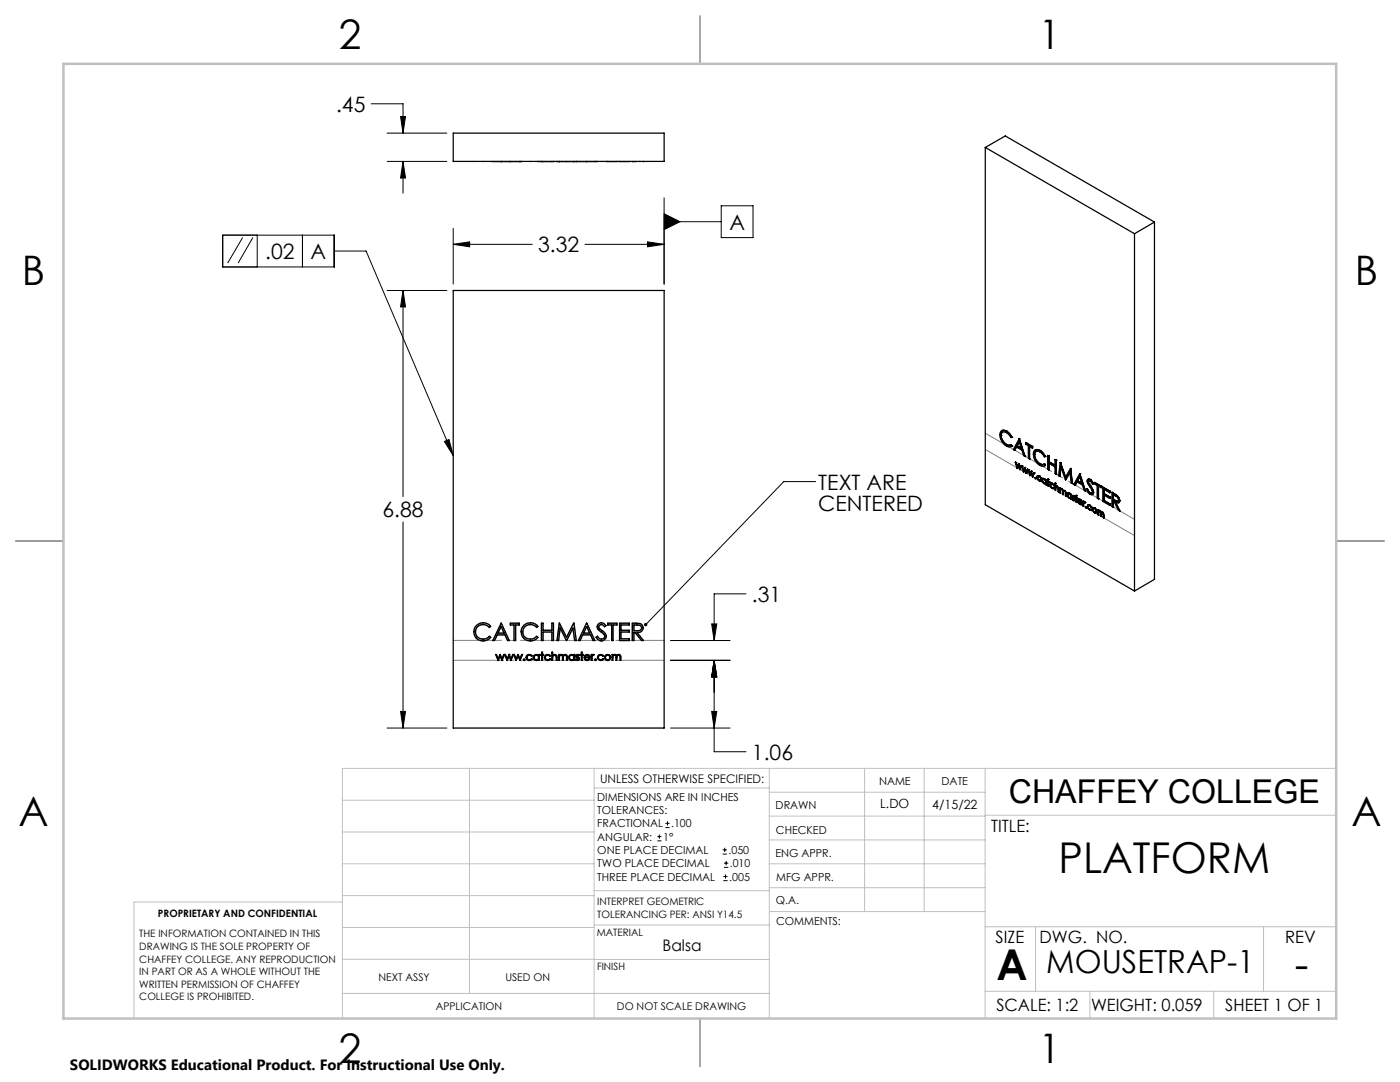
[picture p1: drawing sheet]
<svg xmlns="http://www.w3.org/2000/svg" width="279mm" height="216mm" viewBox="0 0 279 216" stroke-linecap="round" stroke-linejoin="round" font-family="sans-serif">
<g fill="none" stroke="#000" stroke-width=".2">
<path d="M74.1 20.7h6.3v5.9M77.3 32.2h11.9M77.3 26.6h11.9M79.9 23.2h1l-.5 3.4zM80.4 32.2l.5 3.3h-1zM80.4 32.2v6.4M132.5 39.5v17.2M44.4 46.9h22.3v6.4h-22.3zM48.4 47.4l-3 5.1M50.5 47.4l-3 5.1M51.3 46.9v6.4M60.4 46.9v6.4"/>
<path d="M66.7 50.1h6.4l17.4 40.8M77.3 58h11.9M80.4 58l.5 3.2h-1zM80.4 58v41.1M90.5 48.8l3.2-.5v.9zM90.5 45.6v11.1M90.5 48.8h15.7M116.8 48.8h15.7M129.2 48.3l3.3 .5-3.3 .4zM132.5 44.2h11.4M132.5 42.7l3.2 1.5-3.2 1.6zM143.9 41.1h6.4v6.3h-6.4z"/>
<path d="M88.7 88.1l.9-.4 .9 3.2zM162.8 96.1h-6.4l-27.5 28.5M80.4 104.1v41.2M148.9 118.5h-6.4v9.3M133.8 131.8h11.9M133.8 127.8h11.9M142 124.5h1.1l-.6 3.3zM142.5 131.8l.6 3.3h-1.1zM142.5 131.8v18.2h6.4M77.3 145.3h11.9M79.9 142h1l-.5 3.3zM133.8 145.3h11.9"/>
<path d="M142 142h1.1l-.6 3.3zM131.2 167.8h.8M131.2 166.9h.8M131.6 166.5v.9M132.8 165.1h.8M132.8 164.3h.8M133.2 163.9v.8M144.2 170.4h.9M144.2 169.6h.9M144.4 175.7h.8M144.4 174.9h.8M144.5 173.1h.8"/>
<path d="M144.5 172.2h.8M144.6 169.2v.8M144.8 174.5v.8M144.9 171.8v.8"/>
</g>
<g fill="none" stroke="#808080" stroke-width=".25">
<path d="M199.8 86a1.35 1.35 0 0 1 1.7 .6l.4 .6-.1 .1a1.35 1.35 0 0 0-1.8-1 1.84 1.84 0 0 0 1.6 2.5l.2-.1 .1 .3a1.44 1.44 0 0 1-1.9-.8 2.01 2.01 0 0 1-.2-2.2zM202.6 92.2l.4 .9 .3-.5 .3 .8 .2-.5 .1 .1-.3 .7-.3-.8-.3 .5zM203.4 87.6l1.1 3.5-.2-.2-.3-1.1-1.2-.7-.3 .8-.3-.2zM203.4 88.1l.4 1.3-.8-.5zM203.9 93l.4 .8 .2-.5 .3 .9 .3-.6 .1 .1-.4 .7-.3-.8-.2 .5zM204.7 88.3l1.3 .8v.3l-.5-.4v2.6l-.3-.2v-2.5l-.5-.3zM205.2 93.7l.3 .9 .3-.5 .3 .8 .2-.5h.1l-.3 .8-.3-.9-.3 .6zM206.4 89.9a1.4 1.4 0 0 1 1.8 .6l.4 .6h-.2a1.38 1.38 0 0 0-1.7-1 1.81 1.81 0 0 0 1.5 2.6l.2-.1 .2 .3a1.46 1.46 0 0 1-1.9-.9 2.05 2.05 0 0 1-.3-2.1zM207 95l.3-.1 .5 .5-.3-.2a.3 .3 0 0 0-.4-.1 .3 .3 0 0 0 .1 .5l.6 .4h-.3l-.3-.2-.3-.5zM208 95.5a.52 .52 0 0 1 .7 .4v-.2l.1 .1v.9l-.1-.2h-.3l-.3-.3zM208.1 95.6l.4 .1 .1 .2a.31 .31 0 0 1 0 .6 .32 .32 0 0 1-.5-.4zM209.1 90.9l.2 .1v1.1l1.3 .8v-1.2l.2 .1v2.9l-.2-.2v-1.4l-1.3-.7v1.4l-.2-.1z"/>
<path d="M209.2 95.6l.2 .5v.1h-.2v.8v-.9l-.2-.1v-.1l.2 .1zM209.6 96.4h.4l.4 .5-.2-.1a.32 .32 0 0 0-.4-.3 .32 .32 0 0 0-.1 .5l.3 .3 .4 .1-.3 .1-.4-.4zM210.6 96.4l.1 .6a.52 .52 0 0 1 .6 .7v.5l-.1-.7a.28 .28 0 0 0-.3-.4 .28 .28 0 0 0-.2 .4v.3h-.1zM211.5 97.4l.1 .2a.37 .37 0 0 1 .6 .3 .44 .44 0 0 1 .4 .1 .44 .44 0 0 1 .1 .5v.5l-.1-.8a.23 .23 0 0 0-.3-.2 .23 .23 0 0 0-.1 .3v.4l-.1-.8a.23 .23 0 0 0-.3-.3 .23 .23 0 0 0-.2 .4v.4l-.1-.1zM211.6 92.3l1.1 2.9 1-1.7 .3 3-.2-.1-.3-2.2-.9 1.5-.9-2.5-.2 1.9-.2-.2zM213 98.4a.51 .51 0 0 1 .7 .4v-.2l.1 1-.1-.2a.73 .73 0 0 1-.7-1zM213.1 98.5h.3l.2 .3a.3 .3 0 0 1 0 .5 .3 .3 0 0 1-.5-.3zM214 98.9l.1-.1 .3 .3-.1 .1-.2-.2 .2 .5a.23 .23 0 0 1 .1 .4 .23 .23 0 0 1-.4-.2v-.1l.1 .1a.16 .16 0 0 0 .3-.1 .16 .16 0 0 0-.2-.2zM214.7 98.8l.3 .5v.2l-.2-.1v.8l-.1-.9-.1-.1v-.1l.1 .1zM215.3 99.6l.4 .1 .3 .6v.1l-.8-.4 .2 .4 .5 .2a.64 .64 0 0 1-.6-.3 .64 .64 0 0 1 0-.7zM215.3 99.8h.2l.4 .5zM215.5 94.5l1.1 3.5-.2-.1-.4-1.1-1.1-.7-.3 .7-.3-.1z"/>
<path d="M215.5 95.1l.4 1.3-.8-.5zM217 95.7a.86 .86 0 0 1 1.2 .7l-.2 .2a.78 .78 0 0 0-.8-.6v.3l.4 .6a1.32 1.32 0 0 1 .5 1.8h-.3a1.59 1.59 0 0 1-1-1.1l.2-.1a.74 .74 0 0 0 1 .8 3.4 3.4 0 0 0-.9-1.9zM218.5 96.3l1.2 .7v.3l-.5-.3v2.5l-.2-.1v-2.5l-.5-.3zM220.1 97.2l1.4 .8v.3l-1.2-.7v.9l1.2 .7v.2l-1.2-.6v1.1l1.2 .6v.3l-1.4-.8zM221.9 98.2l1.2 .8a.99 .99 0 0 1 .1 1.3l-.6-.1 .9 1.8-.3-.2-.9-1.8-.2-.1v1.3l-.2-.1zM222.1 98.7l.5 .3a.69 .69 0 0 1 .4 1l-.9-.4zM216.1 100l.2 .2 .2 .1-.2 .1v.6zM216.6 101.1l.2 .1v.2zM217.1 100.8h.4l.3 .4h-.1a.39 .39 0 0 0-.5-.3v.4a.45 .45 0 0 0 .6 .3v.2h-.2l-.4-.3zM218.1 101.4a.61 .61 0 0 1 .6 .3 .61 .61 0 0 1 0 .7l-.5-.3-.2-.4zM218.1 101.5a.42 .42 0 0 1 .6 .2 .42 .42 0 0 1-.1 .5l-.4-.3zM219.1 101.7l.1 .3h.3l.2 .3a.44 .44 0 0 1 .5 .1 .44 .44 0 0 1 .1 .5v.5l-.1-.8a.24 .24 0 0 0-.3-.3 .24 .24 0 0 0-.2 .4v.3l-.1-.7a.23 .23 0 0 0-.3-.3 .23 .23 0 0 0-.1 .3v.4z"/>
<path d="M95 124.9a1.98 1.98 0 0 1 2.9 .1l-.3 .2a1.52 1.52 0 0 0-2.2-.2 1.52 1.52 0 0 0 0 2.2 1.52 1.52 0 0 0 2.2-.2l.3 .2a1.86 1.86 0 0 1-2.6 .3 1.86 1.86 0 0 1-.3-2.6zM98.9 130.6h.2l.3 .8 .4-.8 .4 .8 .3-.8h.2l-.5 1.2-.4-.8-.4 .8zM100 124.4l1.6 3.4h-.3l-.5-1.1h-1.6l-.5 1.1h-.3zM100 125l.6 1.3h-1.2zM100.7 130.6h.2l.3 .8 .4-.8 .4 .8 .3-.8h.2l-.5 1.2-.4-.8-.4 .8zM101.8 124.4h1.8v.3h-.7v3.1h-.3v-3.1h-.8zM102.5 130.6h.2l.3 .8 .4-.8 .4 .8 .3-.8h.2l-.5 1.2-.4-.8-.4 .8zM104.5 124.8a1.92 1.92 0 0 1 2.9 .2l-.3 .2a1.53 1.53 0 0 0-2.3-.3 1.53 1.53 0 0 0 0 2.3 1.53 1.53 0 0 0 2.3-.2l.3 .2a1.86 1.86 0 0 1-2.7 .3 1.86 1.86 0 0 1-.2-2.7zM105.2 130.7l.6-.1 .4 .2-.1 .2a.5 .5 0 0 0-.8-.2 .5 .5 0 0 0 0 .8 .5 .5 0 0 0 .8-.2l.1 .2-.3 .2a.63 .63 0 0 1-.8-.3 .63 .63 0 0 1 .1-.8zM106.6 130.8a.6 .6 0 0 1 .9 0v-.2h.1v1.2h-.1v-.2a.6 .6 0 0 1-.9 0 .6 .6 0 0 1 0-.8zM108.1 124.4h.3v1.4h1.7v-1.4h.4v3.4h-.4v-1.7h-1.7v1.7h-.3zM108.1 130.1h.2v.5h.2v.1h-.2v1.1h-.2v-1.1h-.2v-.1h.2z"/>
<path d="M108.9 130.7l.6-.1 .4 .2-.2 .2a.48 .48 0 0 0-.7-.2 .48 .48 0 0 0 0 .8 .48 .48 0 0 0 .7-.2l.2 .1-.1 .1-.3 .2a.61 .61 0 0 1-.8-.3 .61 .61 0 0 1 .2-.8zM110.1 130.1h.2v.7a.47 .47 0 0 1 .6-.2 .47 .47 0 0 1 .3 .6v.6h-.2v-.6a.4 .4 0 0 0-.4-.5 .4 .4 0 0 0-.3 .6v.5h-.2zM111.5 130.6h.1v.2a.42 .42 0 0 1 .4-.2 .42 .42 0 0 1 .4 .3v-.1a.42 .42 0 0 1 .6-.2 .42 .42 0 0 1 .2 .5v.7h-.1v-.7a.37 .37 0 0 0-.5-.4 .37 .37 0 0 0-.2 .6v.5h-.1v-.6a.35 .35 0 0 0-.4-.5 .35 .35 0 0 0-.3 .6v.5h-.1zM111.6 124.4l1.5 2.8 1.4-2.8 .5 3.4h-.3l-.4-2.5-1.3 2.5-1.2-2.5-.3 2.5h-.3zM113.6 130.8a.64 .64 0 0 1 1 0v-.2h.1v1.2h-.1v-.2a.62 .62 0 0 1-.9 .1 .62 .62 0 0 1-.1-.9zM115.1 130.7a.24 .24 0 0 1 .2-.1 .24 .24 0 0 1 .2 .2 .21 .21 0 0 0-.3-.1 .21 .21 0 0 0-.1 .3 .21 .21 0 0 0 .3 .1l.2 .3-.1 .3-.4 .1-.2-.2 .1-.1a.23 .23 0 0 0 .3 .1 .23 .23 0 0 0 .2-.3 .23 .23 0 0 0-.3-.1l-.2-.2zM116 130.1h.2v.5h.2v.1h-.2v1.1h-.2v-1.1h-.2v-.1h.2zM116.8 130.7a.58 .58 0 0 1 .6-.1 .58 .58 0 0 1 .4 .6h-1.1l.4 .5 .6-.2a.6 .6 0 0 1-.9 .2 .6 .6 0 0 1 0-1zM116.8 130.9l.1-.1a.45 .45 0 0 1 .7 .3h-.9zM117.1 124.4l1.6 3.4h-.3l-.5-1.1h-1.6l-.5 1.1h-.4zM117.1 125l.6 1.3h-1.2zM118 130.6h.1v.2l.3-.2h.2l-.4 .3-.1 .9h-.1z"/>
<path d="M119.4 124.5a1.02 1.02 0 0 1 1.5 .3l-.3 .3a.55 .55 0 0 0-.7-.5 .55 .55 0 0 0-.2 .8l.2 .2a1.45 1.45 0 0 1 1 1.8 1.05 1.05 0 0 1-1.1 .5 1.05 1.05 0 0 1-.8-.8l.2-.1a.7 .7 0 0 0 .9 .6 .7 .7 0 0 0 .5-.9l-.4-.5a1.24 1.24 0 0 1-.9-1.5zM119.5 130.7l.6-.1 .3 .2-.1 .2a.48 .48 0 0 0-.7-.2 .48 .48 0 0 0 0 .8 .48 .48 0 0 0 .7-.2l.1 .1v.1l-.3 .2a.61 .61 0 0 1-.8-.3 .61 .61 0 0 1 .2-.8zM121.3 124.4h1.8v.3h-.8v3.1h-.2v-3.1h-.8zM122.2 130.6h.1v.2a.42 .42 0 0 1 .4-.2 .42 .42 0 0 1 .4 .3v-.1a.42 .42 0 0 1 .5-.2 .42 .42 0 0 1 .3 .5v.7h-.1v-.7a.37 .37 0 0 0-.5-.4 .37 .37 0 0 0-.2 .6v.5h-.2v-.6a.35 .35 0 0 0-.3-.5 .35 .35 0 0 0-.3 .6v.5h-.1zM123.6 124.4h2v.3h-1.7v1.1h1.7v.3h-1.7v1.4h1.7v.3h-2zM126.2 124.4h.8a.98 .98 0 0 1 1.4 .8 .98 .98 0 0 1-1.3 1l1.3 1.6h-.4l-1.2-1.6h-.3v1.6h-.3zM126.5 124.7h.6a.64 .64 0 0 1 1 .6 .64 .64 0 0 1-1 .6h-.6z"/>
<circle cx="206.7" cy="95.4" r=".11"/>
<circle cx="104.6" cy="131.7" r=".14"/>
<circle cx="107" cy="131.2" r=".46"/>
<circle cx="114.1" cy="131.2" r=".46"/>
<circle cx="118.9" cy="131.6" r=".13"/>
<circle cx="121.3" cy="131.2" r=".61"/>
<circle cx="121.3" cy="131.2" r=".46"/>
</g>
<g fill="none" stroke="#000" stroke-width=".25">
<path d="M139.7 3.2v9.5M90.5 26.6h42v5.6h-42zM94.6 32.2h.1M96.4 32.2h.1M97.9 32.2h.1M98.4 32.2h.1M100 32.2h.1M101.6 32.2h.1M101.8 32.2h.1M103.6 32.2h.1M103.8 32.2h.1M104 32.2h.1"/>
<path d="M105.9 32.2h.1M107.4 32.2h.1M107.5 32.2h.1M107.6 32.2h.1M107.9 32.2h.1M108.1 32.2h.1M108.4 32.2h.1M110.1 32.2h.1M110.5 32.2h.1M110.7 32.2h.1M111.2 32.2h.1M111.6 32.2h.1"/>
<path d="M111.7 32.2h.1M113.1 32.2h.1M114.5 32.2h.1M115 32.2h.1M115.3 32.2h.1M115.4 32.2h.1M117.1 32.2h.1M118.7 32.2h.1M118.9 32.2h.1M119 32.2h.1M119.2 32.2h.1M120 32.2h.1"/>
<path d="M120.9 32.2h.1M121 32.2h.1M121.3 32.2h.1M123.1 32.2h.1M123.5 32.2h.1M123.6 32.2h.1M125.6 32.2h.1M126.2 32.2h.1M126.9 32.2h.1M127.7 32.2h.1M128.3 32.2h.1M128.4 32.2h.1"/>
<path d="M196.6 29.4v71.3l29.8 17.2M196.6 29.4l29.8 17.2M196.6 29.4l4-2.3 29.8 17.2M90.5 58h42v87.3h-42zM226.4 46.6v71.3M230.4 44.3v71.3l-4 2.3M230.4 44.3l-4 2.3M199.8 86.9a2.17 2.17 0 0 0 1.1 1.8M199.8 86.9a2.27 2.27 0 0 0 1.1 1.8M199.8 86.9h.1M199.8 86a2.11 2.11 0 0 0 .8 2.8l.6 .3h.5M200 85.9h.4l.5 .1-.5-.1z"/>
<path d="M200.1 86.3l-.3 .6M200.1 86.3a1.44 1.44 0 0 1 1.7 1l.1-.1M200.9 88.7l.5 .2 .4-.1M200.9 86l.6 .6 .4 .6M200.9 86h.1M200.9 88.7h.1M201.8 88.8l.1 .2M201.9 87.2h.1M201.9 89h.1M201.9 89l-.1 .1M202.5 89.9h.1M202.5 89.9l.3-.7 1.1 .6 .4 1.1 .2 .2"/>
<path d="M202.6 92.3h.1M202.6 92.3l.4 1.1M202.7 92.3h.1M202.7 92.3l.3 .8M202.7 92.3l.3 .8 .3-.5M203 88.9h.1M203 93.4h.1M203 88.9l.8 .5M203 93.4l.3-.5 .3 .8M203.3 92.6h.1M203.3 92.9l-.3 .5M203.3 92.6l.3 .8"/>
<path d="M203.3 92.6l.2 .9 .3-.6M203.4 87.6h.1M203.4 88.1l.4 1.4-.8-.6zM203.4 87.6l1.1 3.5M203.4 87.6l-1.2 2.1 .3 .2M203.6 93.7h.1M203.8 92.9l.2 .1M203.8 92.9l.1 .1M203.9 93l-.3 .7M203.9 93h.1M203.9 93l.4 1.1M204 93h.1"/>
<path d="M204 93l.3 .8 .2-.5M204.3 94.1h.1M204.3 94.1l.2-.5 .3 .8M204.5 93.3h.1M204.5 91.1h.1M204.5 93.3l.3 .9 .2-.6M204.7 88.3h.1M204.7 88.3l1.3 .8M204.7 88.3v.3l.5 .3v2.5l.3 .2M204.8 94.4h.1M205 93.6l.3 .2M205 93.6l.1 .1"/>
<path d="M205.2 93.7h.1M205.2 93.7l-.4 .7M205.2 93.7l.3 1.1M205.3 93.8h.1M205.3 93.8l.2 .8 .3-.5M205.5 91.6h.1M205.5 94.9h.1M205.5 94.9l.3-.6 .3 .9M205.8 94.1h.1M205.8 94.1l.3 .8 .2-.5M206 89.1h.1M206 89.4h.1"/>
<path d="M206 89.4l-.5-.4v2.6M206 89.1v.3M206.3 94.4h.1M206.4 94.4h.1M206.4 94.4l-.3 .8M206.4 90.7l.1 .4a2.52 2.52 0 0 0 1 1.5M206.4 90.7h.1M206.5 89.9a1.76 1.76 0 0 0 .2 2.2l.8 .8 .9 .1M206.6 95.3h.1M206.6 89.8l.5-.1 .4 .2M206.7 95.3l.1 .2M206.7 95.3h-.1v.2h.2"/>
<path d="M206.7 95.3h.1M206.7 90.1l-.3 .6zM206.8 95.5h-.1M206.8 90.1a1.44 1.44 0 0 1 1.6 1.1l.2-.1M206.8 95.5h.1M207 95a.73 .73 0 0 0 .8 1M207 95.2l.4 .6M207 94.9l.4 .1M207 95.2l.3-.2 .5 .4M207 95.2l.2 .4 .2 .2M207 95.2h.1M207.1 95l-.1 .2"/>
<path d="M207.4 95.8h.2M207.4 95l.4 .4M207.4 95h.1M207.4 95.8h.1M207.5 92.6h.8M207.5 89.9l.7 .6 .4 .6M207.5 89.9h.1M207.5 92.6h.1M207.6 95.8h.1M207.7 95.8l.1 .2M207.8 95.4h.1M207.8 96h.1"/>
<path d="M207.8 96h-.1M208 95.6v.5l.6 .5M208 95.8l.4 .6M208 95.8l.1-.1a.44 .44 0 0 1 .5 .2 .44 .44 0 0 1-.1 .5h-.1M208 95.8h.1M208.1 95.5h.3zM208.4 95.5l.3 .4v-.2M208.4 95.5h.1M208.4 96.4h.2M208.4 96.4h.1M208.4 92.6h.1M208.4 92.6l.2 .3"/>
<path d="M208.6 91.1h.1M208.6 92.9h-.1M208.6 92.9l-.1 .1M208.6 92.9h.1M208.7 96.5l.1 .2M208.7 95.7h.1M208.7 95.7l.1 .1v.9M208.8 96.7h.1M209 95.9l.1 .1M209.1 90.9l.2 .1M209.1 90.9v2.8l.2 .1M209.1 90.9h.1"/>
<path d="M209.1 96l-.1-.1 .2 1.1M209.1 95.6v.4M209.1 95.6h.1M209.2 95.6v.1M209.2 95.7h.1M209.2 97h.1M209.2 95.7v.4h.2M209.3 93.8v-1.4l1.3 .8v1.3l.2 .2M209.3 92.1l1.3 .8M209.3 92.1h.1M209.3 91v1.1M209.3 92.4v1.4"/>
<path d="M209.4 96.2h.1M209.4 96.1h.1M209.4 96.2h-.2v.8M209.4 96.1v.1M209.6 96.5a.73 .73 0 0 0 .7 1M209.6 96.7l.4 .6M209.6 96.7l.2-.2 .6 .4M209.6 96.7h.1M209.7 96.6l-.1 .1M210 96.4h-.3h.3M210 96.4l.4 .5M210 97.3l.2 .1"/>
<path d="M210 97.3h.1M210 96.4h.1M210.2 97.3h.1M210.3 97.3h.1M210.3 97.3l.1 .1M210.3 97.3l-.1 .1M210.4 96.9h.1M210.4 97.4h.1M210.4 97.4l-.1 .1M210.6 91.7h.1M210.6 96.4h.1M210.6 96.4l.1 .1"/>
<path d="M210.6 91.7l.2 .1M210.6 91.7v1.2M210.6 96.4v1.4M210.6 96.4v.1M210.6 96.5v.5M210.6 97.5v.3M210.6 96.5h.1M210.6 97.5h.1M210.7 97.2v.3M210.7 97.2a.34 .34 0 0 1 .4 0 .34 .34 0 0 1 .1 .5l.1 .5M210.7 97.2l-.1 .3M210.7 97.2h.1"/>
<path d="M210.7 96.5v.5M210.7 97.5l-.1 .3M210.7 97.1v.1M210.8 91.8h.1M210.8 94.7h.1M210.8 91.8v2.9M211 97l.2 .4 .1 .3M211 97l.3 .7M211 97h-.3h.3M211 97h.1M211.3 97.7h.1M211.3 98.2h.1"/>
<path d="M211.3 97.7v.5M211.5 95.1l.2-1.9 1 2.5M211.5 97.4h.1M211.5 97.4l.1 1M211.6 92.3h.1M211.6 97.4v.2l.1-.1M211.6 98v-.3a.31 .31 0 0 1 .4 .1 .31 .31 0 0 1 .1 .3l.1 .6M211.6 98h.1M211.6 92.3l-.3 2.6 .2 .2M211.6 98v.4M211.6 97.4h.1M211.6 97.4v.2"/>
<path d="M211.6 92.3l1.1 2.9 .9-1.7M211.7 97.6l-.1 .4M211.7 97.5h.2M211.7 97.5h.1M211.7 97.5l.2 .1M211.7 93.2l-.2 1.9M211.9 97.6l.3 .3M211.9 97.5l.3 .4M211.9 97.5v.1M212.2 98.3v-.3a.3 .3 0 0 1 .4 .1 .3 .3 0 0 1 0 .3l.1 .6M212.2 98.3v.4M212.2 98.3h.1"/>
<path d="M212.3 97.9h.2M212.3 98l-.1 .3M212.4 97.9h-.2M212.4 97.9l.3 .2v.4M212.4 97.9h.1M212.5 97.9l.2 .3v.3M212.7 98.5h.1M212.7 99h.1M212.7 98.5v.5M213 98.5a.77 .77 0 0 0 .6 .9M213 98.7l.4 .6M213 98.4h.4"/>
<path d="M213 98.7h.1M213.1 98.4h.3M213.1 98.5l-.1 .2M213.1 98.5a.5 .5 0 0 1 .5 .3 .5 .5 0 0 1-.1 .5h-.1M213.4 98.4l.3 .4M213.4 98.4l.3 .4v-.2l.1 .1M213.4 98.4h.1M213.4 99.3h.2M213.4 99.3h.1M213.5 94.2l-.8 1.5M213.5 94.2l.3 2.2 .2 .1M213.6 93.5h.1"/>
<path d="M213.6 99.4l.2 .2M213.7 93.5l.3 3M213.7 93.5h.1M213.7 98.6l.1 .1M213.8 98.7v.9M213.8 98.7h.1M214 96.5h.1M214 99.6l.2 .1M214 99.6v.1l.3 .2 .1-.2M214 99.6l.2 .2M214 99.6h.1M214.1 98.9h.1"/>
<path d="M214.1 99.1v.1M214.1 99.1l.1-.1 .1 .2M214.1 99.1h.1M214.1 99.2l.1 .1M214.1 99.2h.1M214.2 99l-.1 .1M214.2 99.7h.1M214.2 98.9l.2 .3M214.2 98.9h-.1a.48 .48 0 0 0 .2 .7l-.1 .2M214.2 98.9h.1M214.2 99.7v.1M214.2 99.3l.2 .3"/>
<path d="M214.2 99.3h.1M214.3 99.2h.1M214.4 99.6v.1M214.4 99.6h.1M214.4 99.6l.1 .1M214.4 99.2h.1M214.4 99.2h-.1M214.4 99.7h.1M214.5 99.7l-.2 .2M214.6 96.8h.1M214.6 96.8l.3-.7 1.1 .7 .4 1.1 .2 .1M214.6 99.1h.1"/>
<path d="M214.6 99.1l.1 .1M214.6 99.1l.2 1.1M214.7 98.8h.1M214.7 98.8l.1 .1M214.7 98.8v.4l-.1-.1M214.8 98.9h.1M214.8 99.3h.1M214.8 98.9v.4M214.8 99.3l.2 .2M214.8 99.3l.2 .1M215 99.5h.1M215 99.5l-.2-.1v.8"/>
<path d="M215 95.9h.1M215.2 99.9h.1M215.3 99.7h.2M215.3 99.8l.4 .1 .2 .4zM215.5 94.5h.1M215.5 95.1l.4 1.3-.9-.5zM215.5 94.5l1.1 3.5M215.5 94.5l-1.2 2.2 .3 .1M215.5 99.7l.4 .3M215.5 99.7l-.1-.1a.58 .58 0 0 0-.2 .7 .58 .58 0 0 0 .7 .3M215.5 99.7h.1M216.8 97.6l.1 .3a1.15 1.15 0 0 0 1.1 .8"/>
<path d="M216.8 97.6h.1M217 97.5l.6 .8M217 97.5l-.2 .1M217 97.5h.1M217.1 95.7l-.1 .3 .1 .5 .8 1.3 .1 .3-.1 .3-.3-.1M217.1 95.6l.5 .1M217.2 96.1l.1 .5M217.2 95.6l.4 .1M217.2 96.1l.2-.2 .6 .7 .2-.1M217.2 96.1h.1M217.2 95.9v.2M217.3 96.6l.4 .4"/>
<path d="M217.3 96.6h.1M217.6 95.7l.6 .8M217.6 98.3l.3 .1M217.6 95.7h.1M217.6 98.3h.1M217.7 97l.6 1.2M217.7 97l.4 .7 .1 .5M217.7 97h.1M218.2 98.2l-.2 .5 .3-.5M218.2 98.2h.1M218.4 96.3l1.3 .7M218.4 96.3v.3l.6 .3v2.5l.2 .1"/>
<path d="M219.2 99.5h.1M219.7 97h.1M219.7 97.3h.1M219.7 97.3l-.5-.3v2.5M219.7 97v.3M220.1 97.2l1.4 .8M220.1 97.2v2.8l1.4 .8M220.3 99.9h.1M220.3 98.5h.1M220.3 99.9l1.2 .6M220.3 98.5l1.2 .7M221.5 98h.1"/>
<path d="M221.5 99.2h.1M221.5 99.4h.1M221.5 98v.3l-1.2-.7v.9M221.5 99.2v.2M221.5 99.4l-1.2-.6v1.1M221.9 98.2h.1M221.9 98.2l.5 .3M221.9 98.2v2.9l.2 .1M222.1 99.6v-.9l.5 .3a.65 .65 0 0 1 .5 .4 .65 .65 0 0 1-.1 .6l-.4-.1M222.1 99.6h.1M222.1 99.6l.5 .3M222.4 98.5l.6 .4"/>
<path d="M222.4 98.5h.1M222.6 99.9h.1M222.6 99.9l.5 .1M223 98.9l.3 .5 .1 .5M223 98.9h.1M223.4 99.9l-.1 .4M223.4 99.9l-.2 .4M223.4 99.9h.1M3.1 107.9h9.6M214.8 100.2h.1M215.2 100l.3 .5M215.2 100l.8 .4"/>
<path d="M215.5 100.5h.2M215.5 100.5h.3M215.5 100.5h.1M215.8 100.5h.1M215.8 100.5l.1 .1M215.9 100l.1 .4M215.9 100h.1M215.9 100.6h.1M215.9 100.6v.1M216 100.4h.1M216.1 100h.1M216.1 100l.2 .1"/>
<path d="M216.1 100l.1 1M216.2 100.1v.1M216.2 100.7v.3M216.2 100.1h.1M216.2 100.7h.1M216.2 101h.1M216.3 100.4v.3M216.3 100.4h.1M216.3 100.2h.1zM216.4 100.3l-.1 .1M216.4 100.2l.1 .1M216.4 100.2h.1"/>
<path d="M216.5 100.3h-.1l-.1 .1M216.5 100.3h.1M216.7 101.1h.1M216.7 101.1l.1 .2M216.7 101.1v.2h.1M216.8 101.3h.1M217.1 100.8v.6l.4 .3 .3 .1M217.1 101.1l.2-.3 .5 .4M217.1 101.1l.4 .5M217.1 101.1h.1M217.1 100.8h.4M217.2 100.7l.3 .1"/>
<path d="M217.2 100.9l-.1 .2M217.5 101.6l.2 .1M217.5 100.8l.3 .4M217.5 101.6h.1M217.5 100.8h.1M217.7 101.6v.1M217.8 101.6h.1M217.8 101.6v.1M217.8 101.6l-.1 .1M217.8 101.6v.2M217.8 101.2h.1M217.8 101.7v.1"/>
<path d="M218.1 101.6l.3 .6M218.1 101.6h.1M218.2 101.5l-.1 .1zM218.2 101.4a.5 .5 0 0 1 .5 .3 .5 .5 0 0 1-.1 .6l-.2-.1M218.4 101.4l.4 .3M218.4 101.4l-.1-.1a.61 .61 0 0 0-.2 .7 .61 .61 0 0 0 .6 .4l.2-.3M218.4 101.4h.1M218.4 102.2h.3M218.4 102.2h.1M218.8 101.7l.1 .4M218.8 101.7h.1M218.9 102.1l-.2 .3"/>
<path d="M218.9 102.1h.1M219.1 101.7h.1M219.1 101.7l.1 .1M219.1 101.7l.1 1M219.2 101.8v.2l.1-.1M219.2 102.3v-.2a.32 .32 0 0 1 .4 .1 .32 .32 0 0 1 0 .3l.1 .5M219.2 102.3h.1M219.2 101.8h.1M219.2 102.7h.1M219.2 102.3v.4M219.2 101.9h.1M219.3 102l-.1 .3"/>
<path d="M219.3 101.9h.2M219.3 101.9h.1M219.5 101.9l.2 .4 .3-.1M219.5 101.9h.1M219.7 102.7l.1-.4 .3 .2 .2 .9M219.7 102.7h.1M219.7 103h.1M219.7 102.7v.3M219.8 102.2h.2M219.9 102.3l-.2 .4M220 102.2l.3 .7M220 102.2h.1"/>
<path d="M220.3 102.9h.1M220.3 102.9v.5M221.5 100.5h.1M221.5 100.8h.1M221.5 100.5v.3M222.1 101.2h.1M222.1 101.2v-1.3l.2 .1 .9 1.8 .3 .2M222.6 100.2l.9 1.8M223.2 100.3l-.6-.1 .9 1.8M266.7 107.9h9.5M95.2 124.7a1.9 1.9 0 0 1 2.7 .3l-.3 .2a1.52 1.52 0 0 0-2.2-.2 1.52 1.52 0 0 0 0 2.2 1.52 1.52 0 0 0 2.2-.2l.3 .2a1.85 1.85 0 0 1-2.7 .3 1.85 1.85 0 0 1 0-2.8zM99.4 131.8h.1"/>
<path d="M99.4 131.8l.4-.8 .4 .8M100 124.4h.1M100 124.4l1.6 3.4h-.3l-.5-1.1h-1.6l-.5 1.1h-.3zM100 125l.6 1.3h-1.2zM100.2 131.8h.1M100.7 130.6l-.5 1.2M100.7 130.6l.5 1.2 .4-.8 .4 .8 .5-1.2M101.6 130.6h.1M101.6 130.6l-.4 .8-.3-.8h-.4l-.3 .8-.4-.8-.4 .8-.3-.8h-.2l.5 1.2M101.6 130.6l.4 .8 .3-.8h.4l.3 .8 .4-.8M101.8 124.4h1.8v.3h-.7v3.1h-.3v-3.1h-.8zM102.5 130.6l.5 1.2 .4-.8 .4 .8 .5-1.2h-.2l-.3 .8-.4-.8"/>
<path d="M103.4 130.6h.1M104.7 124.7a1.9 1.9 0 0 1 2.7 .3l-.3 .2a1.53 1.53 0 0 0-2.3-.3 1.53 1.53 0 0 0 0 2.3 1.53 1.53 0 0 0 2.3-.2l.3 .2a1.85 1.85 0 0 1-2.8 .2 1.85 1.85 0 0 1 .1-2.7zM105.2 130.7a.76 .76 0 0 1 1 .1l-.1 .2a.49 .49 0 0 0-.8-.2 .49 .49 0 0 0 0 .8 .49 .49 0 0 0 .8-.2l.1 .1a.63 .63 0 0 1-.9 .1 .63 .63 0 0 1-.1-.9zM106.6 130.7a.6 .6 0 0 1 .9 .1v-.2h.1v1.2h-.1v-.2a.6 .6 0 0 1-.9 0 .6 .6 0 0 1 0-.9zM108.1 124.4h.3v1.4h1.7v-1.4h.4v3.4h-.4v-1.7h-1.7v1.7h-.3zM108.1 130.1h.2v.5h.2v.1h-.2v1.1h-.2v-1.1h-.2v-.1h.2zM108.9 130.7a.76 .76 0 0 1 1 .1l-.2 .2a.48 .48 0 0 0-.6-.2 .48 .48 0 0 0-.2 .6 .5 .5 0 0 0 .8 0l.2 .1a.63 .63 0 0 1-1 .1 .63 .63 0 0 1 0-.9zM110.1 130.1h.2v.7l.4-.2 .4 .2 .1 1h-.2v-.6a.4 .4 0 0 0-.4-.5 .4 .4 0 0 0-.3 .6v.5h-.2zM111.5 130.6h.1v.2l.5-.2 .3 .3 .2-.2 .4-.1 .2 .2v1h-.1v-.7a.32 .32 0 0 0-.2-.4 .32 .32 0 0 0-.4 .2l-.1 .9h-.1v-.6a.34 .34 0 0 0-.3-.5 .34 .34 0 0 0-.4 .4v.7h-.1zM111.6 124.4l1.5 2.8 1.4-2.8 .5 3.4h-.3l-.4-2.5-1.3 2.5-1.2-2.5-.3 2.5h-.3zM113.7 130.7a.65 .65 0 0 1 .9 .1v-.2h.1v1.2h-.1v-.2a.61 .61 0 0 1-.9 0 .61 .61 0 0 1 0-.9zM115 130.8l.2-.2 .4 .1-.4 .1a.39 .39 0 0 0 .4 .5 .36 .36 0 0 1-.2 .5 .36 .36 0 0 1-.5-.2h.5a.41 .41 0 0 0-.4-.5z"/>
<path d="M116 130.1h.2v.5h.2v.1h-.2v1.1h-.2v-1.1h-.2v-.1h.2zM116.7 130.8a.58 .58 0 0 1 .7-.2 .58 .58 0 0 1 .4 .6h-1.1l.3 .4 .7-.1a.59 .59 0 0 1-.9 .2 .59 .59 0 0 1-.1-.9zM116.8 131l.5-.3 .3 .4h-.9zM117.1 124.4l1.6 3.4h-.3l-.5-1.1h-1.6l-.5 1.1h-.4zM117.1 125l.6 1.3h-1.2zM118 130.6h.1v.2l.3-.2h.2a.62 .62 0 0 0-.5 .8v.4h-.1zM119.5 130.7a.76 .76 0 0 1 .9 .1l-.1 .2a.48 .48 0 0 0-.6-.2 .48 .48 0 0 0-.2 .6 .5 .5 0 0 0 .8 0l.1 .1a.63 .63 0 0 1-.9 .1 .63 .63 0 0 1 0-.9zM119.5 124.5a.98 .98 0 0 1 1.4 .3l-.3 .3a.57 .57 0 0 0-.6-.5 .57 .57 0 0 0-.4 .7l.6 .5a1.08 1.08 0 0 1 .8 1 1.08 1.08 0 0 1-.7 1 1.15 1.15 0 0 1-1.3-.7l.2-.1a.69 .69 0 0 0 .9 .6 .69 .69 0 0 0 .4-1l-.9-.8a.85 .85 0 0 1-.1-1.3zM121.3 124.4h1.8v.3h-.8v3.1h-.2v-3.1h-.8zM122.2 130.6h.1v.2l.1-.2h.4l.3 .3 .2-.2 .3-.1 .3 .4v.8h-.1v-.7a.32 .32 0 0 0-.2-.4 .32 .32 0 0 0-.4 .2l-.1 .9h-.2v-.6a.34 .34 0 0 0-.2-.5 .34 .34 0 0 0-.4 .4v.7h-.1zM123.6 124.4h2v.3h-1.7v1.1h1.7v.3h-1.7v1.4h1.7v.3h-2zM126.2 124.4h.7a1.26 1.26 0 0 1 1.4 .6 .98 .98 0 0 1-1.2 1.2l1.3 1.6h-.4l-1.2-1.6h-.3v1.6h-.3z"/>
<path d="M126.5 124.7h.6a.61 .61 0 0 1 .8 .3 .61 .61 0 0 1-.2 .8l-1.2 .1zM139.7 203.2v9.6"/>
<circle cx="104.6" cy="131.7" r=".14"/>
<circle cx="107" cy="131.2" r=".47"/>
<circle cx="114.1" cy="131.2" r=".47"/>
<circle cx="118.9" cy="131.6" r=".13"/>
<circle cx="121.3" cy="131.2" r=".6"/>
<circle cx="121.3" cy="131.2" r=".46"/>
</g>
<g fill="none" stroke="#c0c0c0" stroke-width=".2">
<path d="M68.3 159.7h50.3M93.7 153.3v44.9M118.6 153.3v49.9M118.6 157.2h34.9M153.5 153.3v49.9M153.5 158.1h43.1M172.5 153.3v28.6M184.4 153.3v28.6M196.6 153.3v49.9M266.7 153.3h-198.4v49.9M68.3 178.7h50.3M68.3 172.4h50.3"/>
<path d="M68.3 166h50.3M68.3 180h-41.6v23.2M118.6 177.7h35M153.5 167.6h43.1M153.5 162.8h43.1M153.5 172.4h43.1M153.5 177.1h43.1M196.6 162.7h70.1M68.3 198.2h85.2M68.3 191.4l85.2 .1M68.3 185.1h50.3M118.6 184.6h35"/>
<path d="M153.6 181.9h43M196.6 197.8h70.1M196.6 184.9h70.1M206.7 184.9v12.9M217.5 197.8v5.4M242.2 197.8v5.4M252.2 184.9v12.9"/>
</g>
<path d="M139.7 3.2v9.5M3.1 107.9h9.6M266.7 107.9h9.5M139.7 203.2v9.6" fill="none" stroke="#c0c0c0" stroke-width=".25"/>
<path d="M12.7 12.7h254v190.5h-254z" fill="none" stroke="#c0c0c0" stroke-width=".5"/>
<path d="M90.5 131.8h42.1M90.5 127.8h42.1" fill="none" stroke="#808080" stroke-width=".2" stroke-dasharray="15.2 1.3 1.3 1.3" stroke-dashoffset="5.6"/>
<path d="M196.7 89.7l29.7 17.2M196.7 86.5l29.7 17.1" fill="none" stroke="#808080" stroke-width=".2" stroke-dasharray="15.2 1.3 1.3 1.3"/>
<g fill="#000">
<path d="M129.2 48.3l3.3 .5-3.3 .4zM90.5 48.8l3.2-.5v.9zM80.4 58l.5 3.2h-1zM79.9 142h1l-.5 3.3zM142.5 131.8l.6 3.3h-1.1zM142 142h1.1l-.6 3.3zM142 124.5h1.1l-.6 3.3zM142.5 131.8l.6 3.3h-1.1zM80.4 32.2l.5 3.3h-1zM79.9 23.2h1l-.5 3.4z"/>
<path d="M128.7 124.4l-.2 .2 .1 .3 .3-.3-.3 .3a.34 .34 0 0 0 .5 0 .34 .34 0 0 0 0-.5 .34 .34 0 0 0-.4 0zM88.7 88.1l.9-.4 .9 3.2zM132.5 42.7l3.2 1.5-3.2 1.6z"/>
</g>
<g font-size="8.5">
<text x="211.2" y="174.2">PLATFORM</text>
<text x="198.9" y="195.5">A</text>
<text x="258.4" y="195.4">-</text>
</g>
<g font-size="8.1">
<text x="67.6" y="9.7">2</text>
<text x="207.3" y="9.7">1</text>
<text x="4.4" y="57">B</text>
<text x="270.4" y="57">B</text>
<text x="3.7" y="164.9">A</text>
<text x="269.7" y="164.9">A</text>
<text x="67.6" y="212.2">2</text>
<text x="207.3" y="212.2">1</text>
</g>
<text font-size="6.5" x="201.3" y="160.2">CHAFFEY COLLEGE</text>
<text font-size="6.3" x="208.8" y="194.1">MOUSETRAP-1</text>
<g font-size="4.2">
<text x="67.1" y="22.3">.45</text>
<text x="145.6" y="45.8">A</text>
<text x="52.9" y="51.7">.02</text>
<text x="62" y="51.7">A</text>
<text x="107.4" y="50.3">3.32</text>
<text x="163.3" y="97.7">TEXT ARE</text>
<text x="163.3" y="101.9">CENTERED</text>
<text x="76.3" y="103.2">6.88</text>
<text x="150.1" y="120.1">.31</text>
<text x="150.1" y="151.6">1.06</text>
</g>
<g font-size="3.4">
<text x="197.8" y="166">TITLE:</text>
<text x="198.7" y="188.1">SIZE</text>
<text x="207.5" y="188.1">DWG. NO.</text>
<text x="256.5" y="188.2">REV</text>
<text x="198.8" y="201.7">SCALE: 1:2</text>
<text x="217.7" y="201.8">WEIGHT: 0.059</text>
<text x="244.5" y="201.7">SHEET 1 OF 1</text>
</g>
<text font-size="3.2" x="132.2" y="189.8">Balsa</text>
<text font-size="3" x="14" y="213.5">SOLIDWORKS Educational Product. For Instructional Use Only.</text>
<g font-size="2.5">
<text x="175.7" y="161.3">L.DO</text>
<text x="186.1" y="161.4">4/15/22</text>
</g>
<text font-size="2.4" x="119.8" y="156.2">UNLESS OTHERWISE SPECIFIED:</text>
<g font-size="2.2">
<text x="119.2" y="159.8">DIMENSIONS ARE IN INCHES</text>
<text x="154.8" y="161.4">DRAWN</text>
<text x="175.4" y="156.6">NAME</text>
<text x="187.9" y="156.7">DATE</text>
<text x="119.2" y="162.4">TOLERANCES:</text>
<text x="119.2" y="165.1">FRACTIONAL</text>
<text x="119.2" y="167.8">ANGULAR:</text>
<text x="132.3" y="167.8">1°</text>
<text x="133.9" y="165.1">.100</text>
<text x="154.9" y="166.3">CHECKED</text>
<text x="119.2" y="170.4">ONE PLACE DECIMAL</text>
<text x="119.2" y="173.1">TWO PLACE DECIMAL</text>
<text x="145.4" y="170.4">.050</text>
<text x="145.7" y="173.1">.010</text>
<text x="154.8" y="171">ENG APPR.</text>
<text x="119.2" y="175.7">THREE PLACE DECIMAL</text>
<text x="145.5" y="175.7">.005</text>
<text x="154.9" y="175.7">MFG APPR.</text>
<text x="154.9" y="180.4">Q.A.</text>
<text x="154.9" y="184.6">COMMENTS:</text>
</g>
<g font-size="2.1">
<text x="75.5" y="195.7">NEXT ASSY</text>
<text x="100.9" y="195.7">USED ON</text>
<text x="86.9" y="201.5">APPLICATION</text>
<text x="123.1" y="201.6">DO NOT SCALE DRAWING</text>
</g>
<g font-size="2">
<text x="31.5" y="182.9">PROPRIETARY AND CONFIDENTIAL</text>
<text x="119.2" y="180.6">INTERPRET GEOMETRIC</text>
<text x="119.2" y="183.1">TOLERANCING PER: ANSI Y14.5</text>
<text x="27.8" y="187">THE INFORMATION CONTAINED IN THIS</text>
<text x="27.8" y="189.5">DRAWING IS THE SOLE PROPERTY OF</text>
<text x="119.1" y="186.7">MATERIAL</text>
<text x="27.8" y="192.1">CHAFFEY COLLEGE. ANY REPRODUCTION</text>
<text x="27.8" y="194.6">IN PART OR AS A WHOLE WITHOUT THE</text>
<text x="27.8" y="197.1">WRITTEN PERMISSION OF CHAFFEY</text>
<text x="119.1" y="193.5">FINISH</text>
<text x="27.8" y="199.6">COLLEGE IS PROHIBITED.</text>
</g>
</svg>
